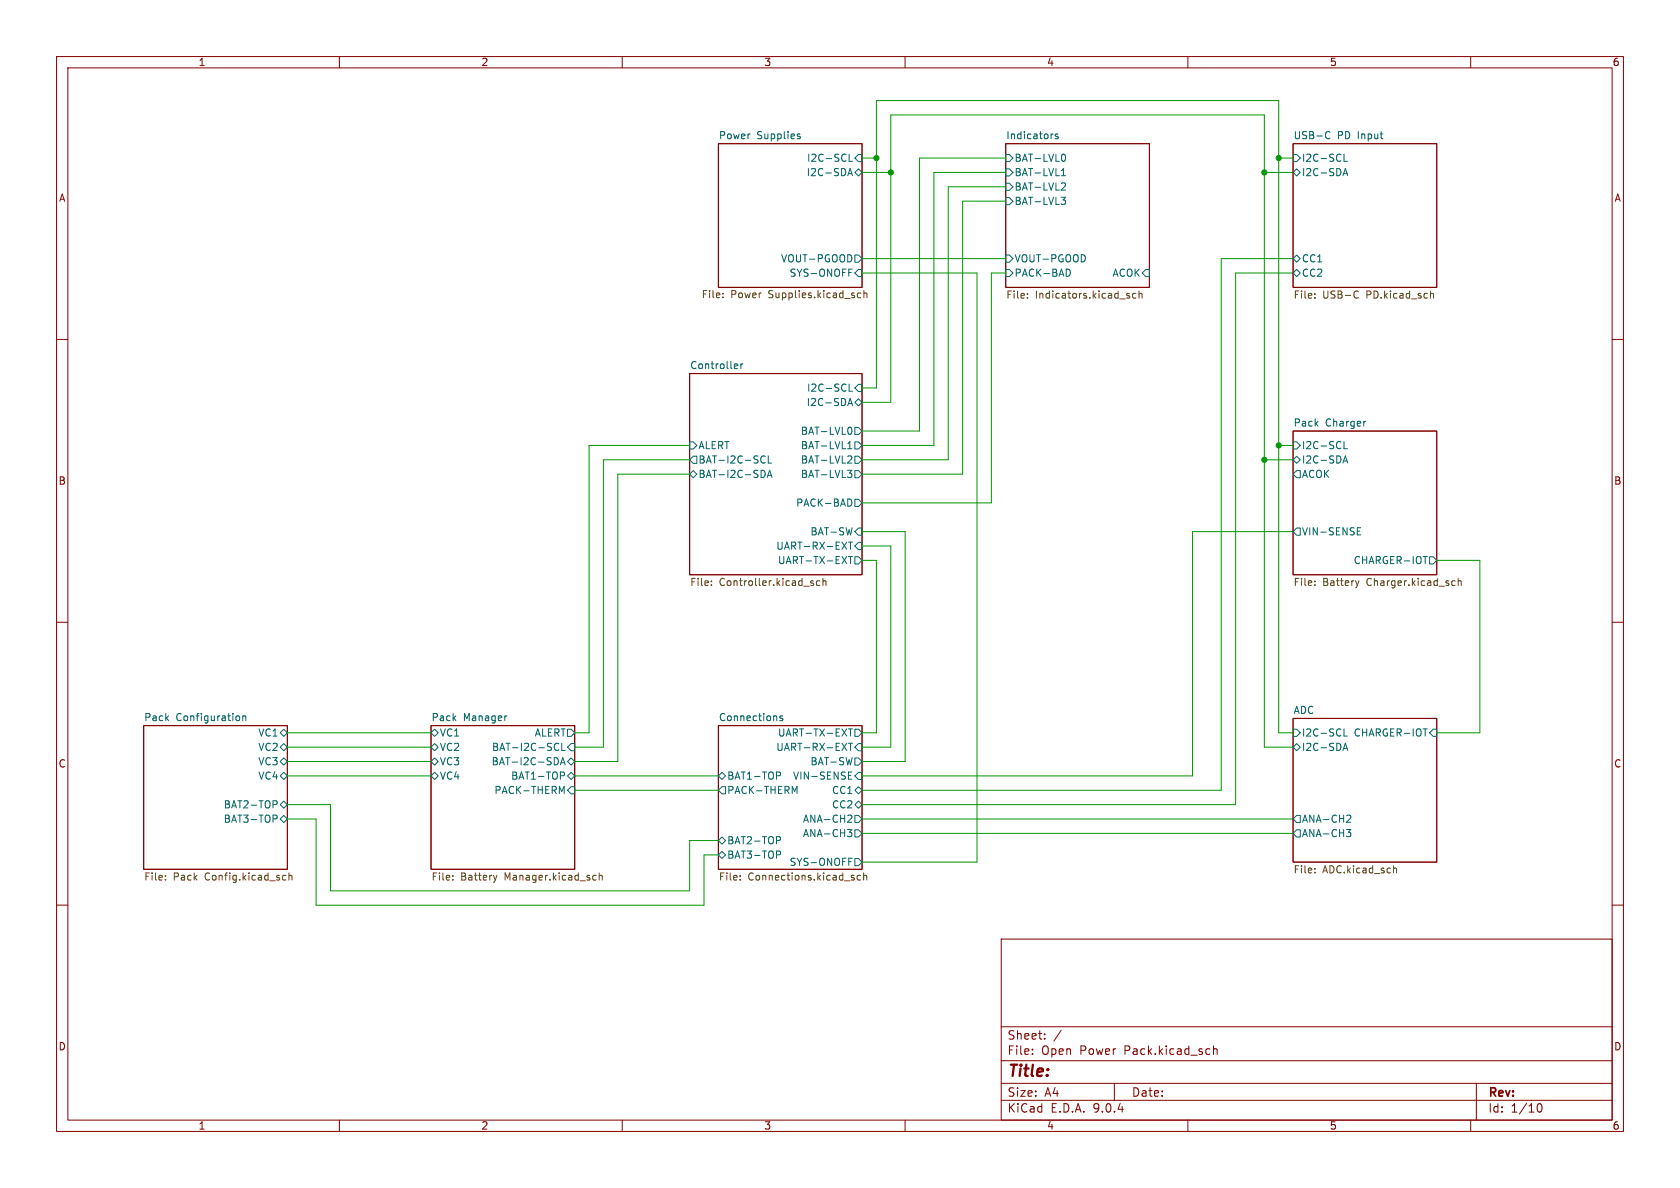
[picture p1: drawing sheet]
<svg xmlns="http://www.w3.org/2000/svg" width="297mm" height="210mm" viewBox="0 0 297 210" stroke-linecap="round" stroke-linejoin="round" font-family="sans-serif">
<g fill="none" stroke="#840000" stroke-width=".18">
<path d="M10 10h277v190h-277zM12 12h273v186h-273zM60 10v2M110 10v2M160 10v2M210 10v2M260 10v2M127 25.4h25.4v25.4h-25.4zM177.8 25.4h25.4v25.4h-25.4zM228.6 25.4h25.4v25.4h-25.4zM10 60h2M121.9 66h30.5v35.6h-30.5z"/>
<path d="M228.6 76.2h25.4v25.4h-25.4zM285 60h2M10 110h2M285 110h2M25.4 128.3h25.4v25.4h-25.4zM76.2 128.3h25.4v25.4h-25.4zM127 128.3h25.4v25.4h-25.4zM228.6 127h25.4v25.4h-25.4zM10 160h2M177 166h108v32h-108zM285 160h2M60 198v2"/>
<path d="M110 198v2M160 198v2M177 194.5h108M177 191.5h108M177 187.5h108M177 181.5h108M182.5 186.3v.1M182.5 185.5v.1M184.7 183.6v.1M184.7 182.8v.1M187.6 182.1l-1.3 2M197 191.5v3"/>
<path d="M210 198v2M214.5 184.9v1.5M214.5 185.5l.2-.1 .4 .1 .1 .9M260 198v2M261 191.5v6.5M271.7 195.7l.2-.5 .2-.1a.81 .81 0 0 1 .6 .6 .81 .81 0 0 1-.3 .8h-.4l-.3-.5"/>
</g>
<g fill="none" stroke="#006464" stroke-width=".18">
<path d="M141.1 24.1l.3 .1 .1 .1-.2 .2h-.2M141.1 23.7h.3M149.9 31.1l.4-1.3 .4 1.3M150 30.7h.6M150.1 27.2v1.3h.6M151.1 30.5l.7-.7 .6 .7-.6 .6zM151.8 27.3h.6v1.3h-.6l-.7-.7zM177.8 27.3h.6l.7 .6-.7 .7h-.6zM177.8 29.8h.6l.7 .7-.7 .6h-.6zM177.8 32.4h.6l.7 .6-.7 .7h-.6zM177.8 34.9h.6l.7 .7-.7 .6h-.6zM186.2 23.7h-.3"/>
<path d="M187 23.7h-.3l-.2 .2 .1 .1 .4 .2v.3h-.5M187.6 34.9h.8l-.5 .5 .4 .1 .1 .4-.3 .2h-.3M187.6 31.1h.8M187.6 30.2l.4-.4v1.3M187.8 32.3l.5 .1 .1 .3-.8 .9h.8M187.9 27.2a.68 .68 0 0 1 .5 .7 .68 .68 0 0 1-.5 .6M228.6 27.3h.6l.7 .6-.7 .7h-.6zM228.6 30.5l.6-.7 .7 .7-.7 .6zM234.6 23.3h.3l.2 .1M235.1 24.4l-.2 .1h-.3M237.4 31.1l.4-1.3 .5 1.3M237.5 30.7h.6"/>
<path d="M237.6 27.2v1.3h.6M150.1 48.2h.4M150.1 47.6h.6M151.1 45.1h.7l.6 .6-.6 .7h-.7zM151.8 47.6h.6v1.3h-.6l-.7-.6zM177.8 47.6h.6l.7 .7-.7 .6h-.6zM177.8 45.1h.6l.7 .6-.7 .7h-.6zM188.8 47.6a.68 .68 0 0 1 .4 .6 .68 .68 0 0 1-.4 .6M202.6 47.6h.6v1.3h-.6l-.7-.6zM228.6 45.7l.6-.6 .7 .6-.7 .7zM228.6 48.3l.6-.7 .7 .7-.7 .6zM121.9 78.1h.7l.6 .6-.6 .7h-.7z"/>
<path d="M130 64.3l.4 .1v.2l-.6 .1M130.4 65.1l-.4 .1M131 64.3v.9M131.3 64.3l-.3 .3M149.9 71.7l.4-1.3 .4 1.3M149.9 79.3h.7M149.9 78.4l.3-.4v1.3M150 71.3h.6M150.1 67.9v1.3h.6M150.2 75.5a.68 .68 0 0 1 .4 .6 .68 .68 0 0 1-.4 .7M151.1 71.1l.7-.6 .6 .6-.6 .7zM151.1 75.6h.7l.6 .6-.6 .6h-.7z"/>
<path d="M151.1 78.1h.7l.6 .6-.6 .7h-.7zM151.8 67.9h.6v1.3h-.6l-.7-.6zM228.6 78.1h.6l.7 .6-.7 .7h-.6zM237.6 78v1.3h.6M241.5 74.5h-.3M121.9 83.8l.7-.6 .6 .6-.6 .7zM122.6 80.6h.6v1.3h-.6l-.7-.6zM134.7 80.7l.3-.1 .3 .1M134.9 83.1a.68 .68 0 0 1 .4 .7 .68 .68 0 0 1-.4 .6M135.3 81.7l-.3 .2-.3-.1M135.6 84.4l.5-1.3 .4 1.3M135.8 84h.6"/>
<path d="M135.8 80.6v1.3h.6M148.8 95.8l.9 1.3M149.7 95.8l-.9 1.3M149.8 83.1h.8l-.4 .5 .3 .1 .1 .5-.2 .2h-.4M150 98.4h.7M150 95.8h.7M150.1 80.6l.4 .1 .1 .3-.8 .9h.8M150.2 88.2a.68 .68 0 0 1 .4 .6 .68 .68 0 0 1-.4 .7M150.4 95.8v1.3M150.4 98.4v1.2M150.7 93.3l-.3 1.3M151.1 88.3h.7l.6 .6-.6 .6h-.7z"/>
<path d="M151.1 98.4h.7l.6 .7-.6 .6h-.7zM151.1 80.6h.7l.6 .7-.6 .6h-.7zM151.1 83.2h.7l.6 .6-.6 .7h-.7zM151.8 93.3h.6v1.3h-.6l-.7-.6zM151.8 95.9h.6v1.3h-.6l-.7-.7zM228.6 81.3l.6-.7 .7 .7-.7 .6zM229.2 83.2h.7v1.3h-.7l-.6-.7zM229.2 93.3h.7v1.3h-.7l-.6-.6zM237.4 81.9l.4-1.3 .5 1.3M237.5 81.5h.6M240 93.9h.4M240 94.6h.6"/>
<path d="M240 93.3h.6M251.6 98.4h.7M252.7 98.4h.7l.6 .7-.6 .6h-.7zM41.9 126.5l.4 .1 .1 .2-.1 .5-.4 .1M42.9 126.7l.2-.2 .3 .1 .1 .8M42.9 126.5v.9M49.5 129.5l.7-.6 .6 .6-.6 .7zM49.5 134.6l.7-.6 .6 .6-.6 .7zM49.5 137.2l.7-.7 .6 .7-.6 .6zM50.2 131.4l.6 .7-.6 .6-.7-.6zM76.2 129.5l.6-.6 .7 .6-.7 .7zM76.2 132.1l.6-.7 .7 .7-.7 .6z"/>
<path d="M76.2 134.6l.6-.6 .7 .6-.7 .7zM76.2 137.2l.6-.7 .7 .7-.7 .6zM89.5 126.5h.1M98.2 131.5l.3-.1 .3 .1M98.3 133.9a.68 .68 0 0 1 .4 .7 .68 .68 0 0 1-.4 .6M98.8 132.5l-.3 .2-.3-.1M99.1 135.2l.4-1.3 .4 1.3M99.1 136.5h.5l.2 .2-.1 .4h-.6M99.2 134.8h.6M99.3 131.4v1.3h.6M99.3 139.9l.4-.9v1.3M100.3 128.9h.7l.6 .6-.6 .7h-.7z"/>
<path d="M100.3 134.6l.7-.6 .6 .6-.6 .7zM100.3 137.2l.7-.7 .6 .7-.6 .6zM100.3 139.7l.7-.6h.6v1.2h-.6zM101 131.4h.6v1.3h-.6l-.7-.6zM127 137.2l.6-.7 .7 .7-.7 .6zM127.6 139.1h.7v1.2h-.7l-.6-.6zM137.3 136.5h.5l.2 .2-.1 .4h-.6M138.3 126.6l-.3-.1-.1 .2v.2l.4 .1v.3h-.4M140.5 139.9l.4-.9v1.3M148.8 131.4l.9 1.3M149.7 131.4l-.9 1.3M150 131.4h.7"/>
<path d="M150 136.5h.6M150 128.8h.7M150 137.1h.4M150 137.7h.6M150.4 128.8v1.3M150.4 131.4v1.3M150.7 133.9l-.3 1.3M151.1 134h.7l.6 .6-.6 .7h-.7zM151.1 139.7l.7-.6 .6 .6-.6 .6zM151.1 128.9h.7l.6 .6-.6 .7h-.7zM151.8 136.5h.6v1.3h-.6l-.7-.6zM151.8 131.4h.6v1.3h-.6l-.7-.6z"/>
<path d="M228.6 128.9h.6l.7 .6-.7 .7h-.6zM229.2 131.4l.7 .7-.7 .6-.6-.6zM237.4 132.7l.4-1.3 .5 1.3M237.5 132.3h.6M237.6 128.8v1.3h.6M251.6 128.8h.7M253.4 128.9h.6v1.3h-.6l-.7-.7zM48.3 141.5h.5l.2 .3-.1 .4h-.6M48.3 144.1h.5l.2 .2-.1 .4-.6 .1M49.5 144.8l.7-.7 .6 .7-.6 .6zM50.2 141.6l.6 .6-.6 .7-.7-.7zM127 148.6l.6-.6 .7 .6-.7 .6z"/>
<path d="M127 151.1l.6-.6 .7 .6-.7 .7zM137.3 147.9h.5l.2 .2-.1 .4-.6 .1M137.3 150.4h.5l.2 .3-.1 .3-.6 .1M149.8 146.6h.8l-.4 .5 .3 .1 .1 .5-.2 .2h-.4M150.1 152.3h.4M150.1 151.7h.6M150.1 144.1l.4 .1 .1 .3-.8 .9h.8M151.1 144.1h.7l.6 .7-.6 .6h-.7zM151.1 146.7h.7l.6 .6-.6 .7h-.7zM151.1 151.8h.7l.6 .6-.6 .6h-.7zM151.8 141.6l.6 .6-.6 .7-.7-.7zM229.2 144.1h.7v1.3h-.7l-.6-.6z"/>
<path d="M229.2 146.7h.7v1.3h-.7l-.6-.7zM238 146.6h.8l-.4 .5 .3 .1 .1 .5-.2 .2h-.4M238.3 144.1l.4 .1 .1 .3-.8 .9h.8"/>
</g>
<g fill="none" stroke="#725600" stroke-width=".18">
<path d="M127.8 52.5v.1M127.8 51.8v.2M151.6 52.4l.2 .2h.4M152.2 51.8h-.4l-.2 .2M152.7 51.4v1.2M152.7 51.9l.2-.1h.3l.1 .8M181.6 52.6v.1M181.6 51.9v.1M199.4 52.3h.3v.2l-.1 .2h-.3M199.4 51.9h.3M200.8 51.9h-.3l-.3 .2 .1 .5h.5M201.4 52l.1-.1h.3l.1 .8"/>
<path d="M201.4 51.4v1.3M232.4 52.6v.1M232.4 51.9v.1M239.8 51.4l.3 .2M240.1 52.6l-.3 .1M253 51.9h.4v.8M125.8 103.4v.1M125.8 102.7v.1M143.5 103.1h.3l.1 .2-.2 .2h-.3M143.5 102.7h.3M144.9 102.7h-.3l-.3 .2 .2 .5h.4M145.5 102.8l.2-.1h.3v.8"/>
<path d="M145.5 102.2v1.3M232.4 102.7v.1M232.4 103.4v.1M240.3 102.7l-.4 .8M256.9 102.7h.3M257.2 103.4l-.3 .1M257.8 102.8l.2-.1h.3v.8M257.8 102.2v1.3M29.2 155.5v.1M29.2 154.8v.1M50.2 154.7l.3 .1M50.5 155.5l-.3 .1"/>
<path d="M51.1 154.9l.2-.2 .3 .1v.8M51.1 154.3v1.3M80 155.5v.1M80 154.8v.1M87.9 154.7l-.4 .9M105 154.7l.4 .1M105.4 155.5l-.4 .1M105.9 154.9l.2-.2 .3 .1 .1 .8M105.9 154.3v1.3M130.8 155.5v.1M130.8 154.8v.1M150.9 155.2l.1 .1-.1 .3"/>
<path d="M150.9 154.7l.1 .1M152.1 154.8l-.3-.1-.3 .3 .2 .5h.4M152.7 154.9l.2-.2 .3 .1v.8M152.7 154.3v1.3M232.4 153.5v.1M232.4 154.2v.1M246.4 153.6l.1-.1h.3l.1 .8"/>
</g>
<g fill="none" stroke="#009600" stroke-width=".18">
<path d="M152.4 30.5h5.1M152.4 27.9h2.5M177.8 30.5h-12.7v48.2h-12.7M177.8 33h-10.2v48.3h-15.2M177.8 35.6h-7.6v48.2h-17.8M177.8 27.9h-15.2v48.3h-10.2M223.5 30.5h5.1M226.1 27.9h2.5M152.4 45.7h25.4M152.4 48.3h20.3v104.1h-20.3M177.8 48.3h-2.5v40.6h-22.9M228.6 48.3h-10.2v93.9h-66"/>
<path d="M228.6 45.7h-12.7v94h-63.5M121.9 78.7h-17.8v50.8h-2.5M152.4 68.6h2.5v-50.8h71.2v111.7h2.5M152.4 71.1h5.1v-50.8h66v111.8h5.1M226.1 78.7h2.5M121.9 81.3h-15.2v50.8h-5.1M121.9 83.8h-12.7v50.8h-7.6M152.4 99.1h2.5v30.4h-2.5M152.4 96.5h5.1v35.6h-5.1M152.4 94h7.6v40.6h-7.6M223.5 81.3h5.1M228.6 94h-17.8v43.2h-58.4"/>
<path d="M254 99.1h7.6v30.4h-7.6M50.8 129.5h25.4M50.8 132.1h25.4M50.8 137.2h25.4M50.8 134.6h25.4M101.6 137.2h25.4M101.6 139.7h25.4M50.8 144.8h5.1v15.2h68.6v-8.9h2.5M50.8 142.2h7.6v15.3h63.5v-8.9h5.1M152.4 144.8h76.2M152.4 147.3h76.2"/>
</g>
<g fill="#009600" stroke="#009600" stroke-width=".18">
<circle cx="226.1" cy="78.7" r=".46"/>
<circle cx="223.5" cy="81.3" r=".46"/>
<circle cx="226.1" cy="27.9" r=".46"/>
<circle cx="223.5" cy="30.5" r=".46"/>
<circle cx="154.9" cy="27.9" r=".46"/>
<circle cx="157.5" cy="30.5" r=".46"/>
</g>
<text font-size="2.8" fill="#840000" x="178" y="190.9">Title:</text>
<g font-size="2.1" fill="#840000">
<text x="178" y="184">Sheet:</text>
<text x="178" y="186.7">File:</text>
<text x="184.1" y="186.7">Open</text>
<text x="191" y="186.7">Power</text>
<text x="198.9" y="186.7">Pack.kicad_sch</text>
<text x="178" y="196.9">KiCad</text>
<text x="178" y="194.1">Size:</text>
<text x="184.7" y="194.1">A4</text>
<text x="185.7" y="196.9">E.D.A.</text>
<text x="193.3" y="196.9">9.0.4</text>
<text x="200" y="194.1">Date:</text>
<text x="263" y="194.3">Rev:</text>
<text x="263" y="196.9">Id:</text>
<text x="267.1" y="196.9">1/10</text>
</g>
<g font-size="1.8" fill="#840000">
<text x="35" y="11.9">1</text>
<text x="85" y="11.9">2</text>
<text x="135" y="11.9">3</text>
<text x="185" y="11.9">4</text>
<text x="235" y="11.9">5</text>
<text x="285" y="11.9">6</text>
<text x="10.3" y="35.9">A</text>
<text x="285.3" y="35.9">A</text>
<text x="10.3" y="85.9">B</text>
<text x="285.3" y="85.9">B</text>
<text x="10.3" y="135.9">C</text>
<text x="285.3" y="135.9">C</text>
<text x="10.3" y="185.9">D</text>
<text x="285.3" y="185.9">D</text>
<text x="35" y="199.9">1</text>
<text x="85" y="199.9">2</text>
<text x="135" y="199.9">3</text>
<text x="185" y="199.9">4</text>
<text x="235" y="199.9">5</text>
<text x="285" y="199.9">6</text>
</g>
<g font-size="1.8" fill="#006464">
<text x="127" y="24.7">Power</text>
<text x="133.8" y="24.7">Supplies</text>
<text x="142.6" y="28.8">I2C-SCL</text>
<text x="177.8" y="24.7">Indicators</text>
<text x="179.3" y="28.8">BAT-LVL0</text>
<text x="228.6" y="24.7">USB-C</text>
<text x="230.1" y="28.8">I2C-SCL</text>
<text x="236.4" y="24.7">PD</text>
<text x="240.1" y="24.7">Input</text>
<text x="142.5" y="31.3">I2C-SDA</text>
<text x="179.3" y="31.3">BAT-LVL1</text>
<text x="179.3" y="33.9">BAT-LVL2</text>
<text x="230.1" y="31.3">I2C-SDA</text>
<text x="179.3" y="36.4">BAT-LVL3</text>
<text x="138" y="46.6">VOUT-PGOOD</text>
<text x="179.3" y="46.6">VOUT-PGOOD</text>
<text x="230.1" y="46.6">CC1</text>
<text x="139.5" y="49.1">SYS-ONOFF</text>
<text x="179.3" y="49.1">PACK-BAD</text>
<text x="196.6" y="49.1">ACOK</text>
<text x="230.1" y="49.1">CC2</text>
<text x="121.9" y="65.3">Controller</text>
<text x="142.5" y="72">I2C-SDA</text>
<text x="142.6" y="69.4">I2C-SCL</text>
<text x="141.5" y="77.1">BAT-LVL0</text>
<text x="228.6" y="75.5">Pack</text>
<text x="234.3" y="75.5">Charger</text>
<text x="123.4" y="79.6">ALERT</text>
<text x="123.4" y="82.1">BAT-I2C-SCL</text>
<text x="141.5" y="79.6">BAT-LVL1</text>
<text x="141.5" y="82.1">BAT-LVL2</text>
<text x="230.1" y="79.6">I2C-SCL</text>
<text x="230.1" y="82.1">I2C-SDA</text>
<text x="123.4" y="84.7">BAT-I2C-SDA</text>
<text x="140.6" y="89.8">PACK-BAD</text>
<text x="141.5" y="84.7">BAT-LVL3</text>
<text x="230.1" y="84.7">ACOK</text>
<text x="143.2" y="94.8">BAT-SW</text>
<text x="230.1" y="94.8">VIN-SENSE</text>
<text x="137.1" y="97.4">UART-RX-EXT</text>
<text x="137.4" y="99.9">UART-TX-EXT</text>
<text x="239.2" y="99.9">CHARGER-IOT</text>
<text x="25.4" y="127.6">Pack</text>
<text x="31.1" y="127.6">Configuration</text>
<text x="45.6" y="130.4">VC1</text>
<text x="76.2" y="127.6">Pack</text>
<text x="77.7" y="130.4">VC1</text>
<text x="81.9" y="127.6">Manager</text>
<text x="94.4" y="130.4">ALERT</text>
<text x="127" y="127.6">Connections</text>
<text x="137.4" y="130.4">UART-TX-EXT</text>
<text x="228.6" y="126.3">ADC</text>
<text x="230.1" y="130.4">I2C-SCL</text>
<text x="239.2" y="130.4">CHARGER-IOT</text>
<text x="45.6" y="132.9">VC2</text>
<text x="45.6" y="135.5">VC3</text>
<text x="77.7" y="132.9">VC2</text>
<text x="77.7" y="135.5">VC3</text>
<text x="86.8" y="135.5">BAT-I2C-SDA</text>
<text x="86.9" y="132.9">BAT-I2C-SCL</text>
<text x="137.1" y="132.9">UART-RX-EXT</text>
<text x="143.2" y="135.5">BAT-SW</text>
<text x="230.1" y="132.9">I2C-SDA</text>
<text x="39.5" y="143.1">BAT2-TOP</text>
<text x="45.6" y="138">VC4</text>
<text x="77.7" y="138">VC4</text>
<text x="87.3" y="140.6">PACK-THERM</text>
<text x="90.3" y="138">BAT1-TOP</text>
<text x="128.5" y="138">BAT1-TOP</text>
<text x="128.5" y="140.6">PACK-THERM</text>
<text x="140.1" y="138">VIN-SENSE</text>
<text x="147" y="140.6">CC1</text>
<text x="147" y="143.1">CC2</text>
<text x="39.5" y="145.6">BAT3-TOP</text>
<text x="128.5" y="149.5">BAT2-TOP</text>
<text x="141.8" y="145.6">ANA-CH2</text>
<text x="141.8" y="148.2">ANA-CH3</text>
<text x="230.1" y="145.6">ANA-CH2</text>
<text x="230.1" y="148.2">ANA-CH3</text>
<text x="128.5" y="152">BAT3-TOP</text>
<text x="139.5" y="153.3">SYS-ONOFF</text>
</g>
<g font-size="1.8" fill="#725600">
<text x="124" y="53">File:</text>
<text x="129.2" y="53">Power</text>
<text x="136" y="53">Supplies.kicad_sch</text>
<text x="177.8" y="53.1">File:</text>
<text x="183" y="53.1">Indicators.kicad_sch</text>
<text x="228.6" y="53.1">File:</text>
<text x="233.8" y="53.1">USB-C</text>
<text x="241.6" y="53.1">PD.kicad_sch</text>
<text x="121.9" y="103.9">File:</text>
<text x="127.1" y="103.9">Controller.kicad_sch</text>
<text x="228.6" y="103.9">File:</text>
<text x="233.8" y="103.9">Battery</text>
<text x="241.7" y="103.9">Charger.kicad_sch</text>
<text x="25.4" y="156">File:</text>
<text x="30.6" y="156">Pack</text>
<text x="36.3" y="156">Config.kicad_sch</text>
<text x="76.2" y="156">File:</text>
<text x="81.4" y="156">Battery</text>
<text x="89.3" y="156">Manager.kicad_sch</text>
<text x="127" y="156">File:</text>
<text x="132.2" y="156">Connections.kicad_sch</text>
<text x="228.6" y="154.7">File:</text>
<text x="233.8" y="154.7">ADC.kicad_sch</text>
</g>
</svg>
